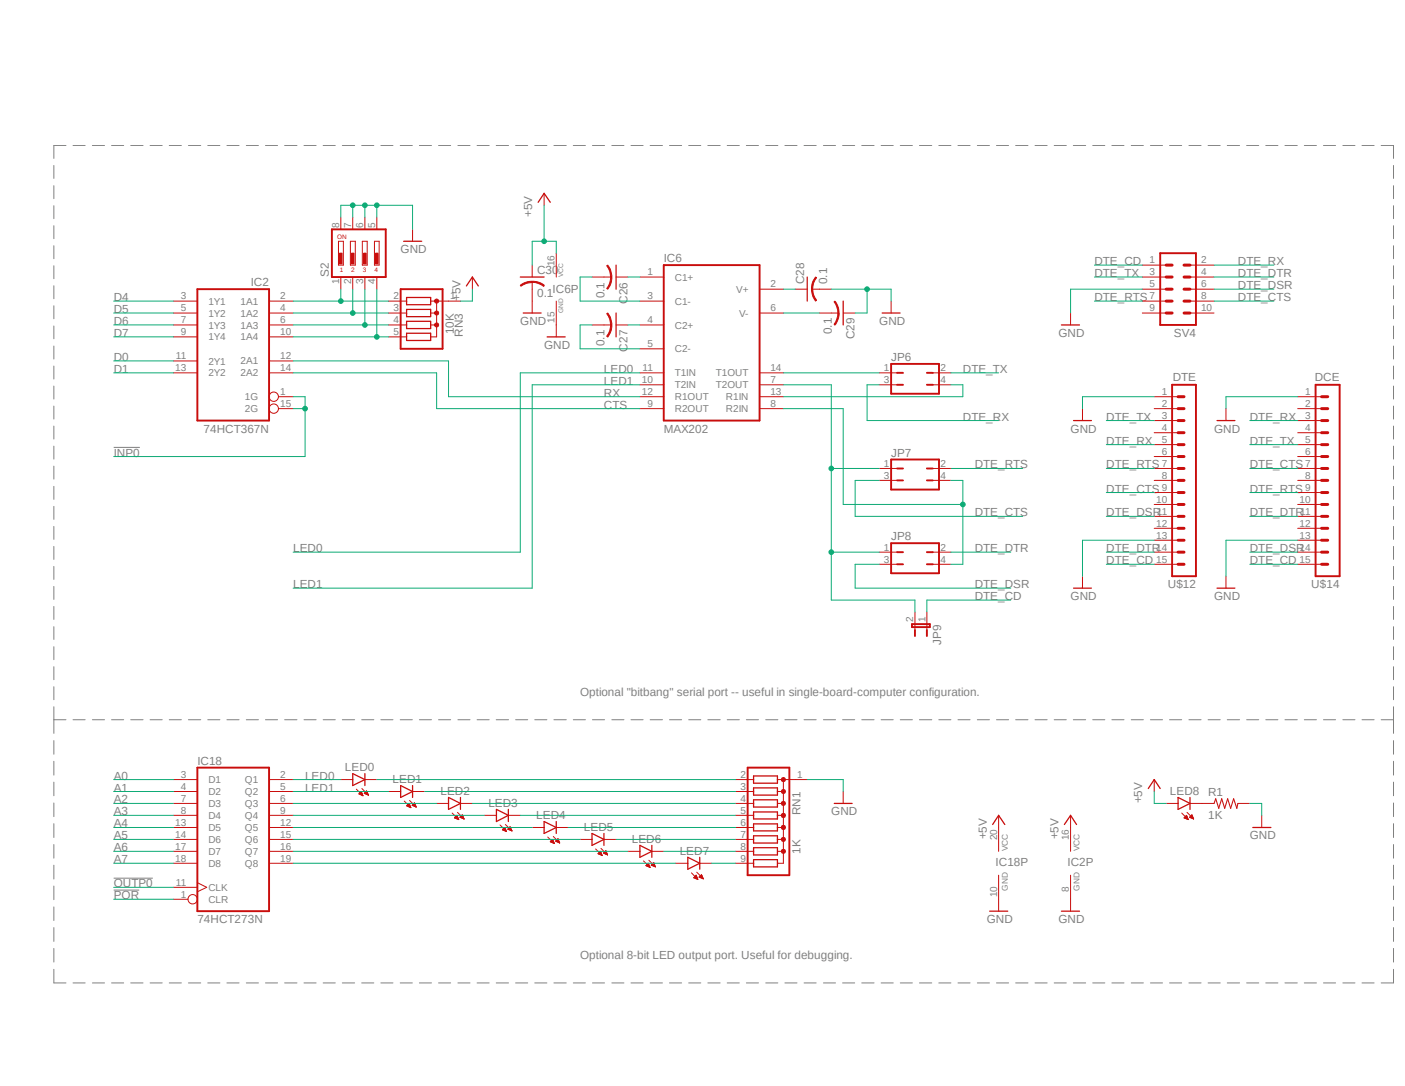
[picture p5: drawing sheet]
<svg xmlns="http://www.w3.org/2000/svg" width="279mm" height="216mm" viewBox="0 0 279 216" stroke-linecap="round" stroke-linejoin="round" font-family="sans-serif">
<path d="M10.6 28.8l266.6 166.7M277.2 28.8l-266.6 166.7" fill="none" stroke="#fff" stroke-width=".2"/>
<g fill="none" stroke="#808080" stroke-width=".2">
<path d="M10.7 32.9v2.6M10.7 36.9v2.6M13.1 28.9h-2.4v2.6M14.5 28.9h2.4M18.4 28.9h2.4M22.2 28.9h2.4M26 28.9h2.4M29.8 28.9h2.5M33.7 28.9h2.4M37.5 28.9h2.4M41.3 28.9h2.4M45.1 28.9h2.4"/>
<path d="M49 28.9h2.4M52.8 28.9h2.4M56.6 28.9h2.5M60.5 28.9h2.4M64.3 28.9h2.4M68.1 28.9h2.4M71.9 28.9h2.4M75.7 28.9h2.4M79.6 28.9h2.4M83.4 28.9h2.4M87.2 28.9h2.4M91.1 28.9h2.4"/>
<path d="M94.9 28.9h2.4M98.7 28.9h2.4M102.5 28.9h2.4M106.3 28.9h2.5M110.2 28.9h2.4M114 28.9h2.4M117.8 28.9h2.4M121.7 28.9h2.4M125.5 28.9h2.4M129.3 28.9h2.4M133.1 28.9h2.5M136.9 28.9h2.5"/>
<path d="M140.8 28.9h2.4M144.6 28.9h2.4M148.4 28.9h2.4M152.3 28.9h2.4M156.1 28.9h2.4M159.9 28.9h2.4M163.7 28.9h2.5M167.6 28.9h2.4M171.4 28.9h2.4M175.2 28.9h2.4M179 28.9h2.4M182.8 28.9h2.5"/>
<path d="M186.7 28.9h2.4M190.5 28.9h2.4M194.4 28.9h2.4M198.2 28.9h2.4M202 28.9h2.4M205.8 28.9h2.4M209.6 28.9h2.4M213.4 28.9h2.5M217.3 28.9h2.4M221.1 28.9h2.4M225 28.9h2.4M228.8 28.9h2.4"/>
<path d="M232.6 28.9h2.4M236.4 28.9h2.4M240.2 28.9h2.5M244.1 28.9h2.4M247.9 28.9h2.4M251.7 28.9h2.4M255.5 28.9h2.5M259.4 28.9h2.4M263.2 28.9h2.4M267 28.9h2.5M270.8 28.9h2.5M274.7 28.9h2.4v2.6"/>
<path d="M277.1 32.9v2.6M277.1 36.9v2.6M10.7 40.9v2.6M10.7 44.9v2.6M10.7 48.9v2.5M10.7 52.8v2.6M10.7 56.8v2.6M277.1 40.9v2.6M277.1 44.9v2.6M277.1 48.9v2.5M277.1 52.8v2.6M277.1 56.8v2.6"/>
<path d="M10.7 60.8v2.6M10.7 64.8v2.6M10.7 68.8v2.6M10.7 72.8v2.6M10.7 76.8v2.5M277.1 60.8v2.6M277.1 64.8v2.6M277.1 68.8v2.6M277.1 72.8v2.6M277.1 76.8v2.5M10.7 80.7v2.6M10.7 84.7v2.6"/>
<path d="M10.7 88.7v2.6M10.7 92.7v2.5M10.7 96.7v2.6M22.6 88.9h5.2M277.1 80.7v2.6M277.1 84.7v2.6M277.1 88.7v2.6M277.1 92.7v2.5M277.1 96.7v2.6M10.7 100.7v2.6M10.7 104.6v2.6M10.7 108.6v2.6"/>
<path d="M10.7 112.6v2.6M10.7 116.6v2.6M277.1 100.7v2.6M277.1 104.6v2.6M277.1 108.6v2.6M277.1 112.6v2.6M277.1 116.6v2.6M10.7 120.6v2.5M10.7 124.6v2.5M10.7 128.6v2.5M10.7 132.5v2.6M10.7 136.5v2.6"/>
<path d="M277.1 120.6v2.5M277.1 124.6v2.5M277.1 128.6v2.5M277.1 132.5v2.6M277.1 136.5v2.6M10.7 140.5v5.3M10.7 147.2v2.7M10.7 151.3v2.8M10.7 155.5v2.7M10.7 159.6v2.7M10.7 143.1h2.4M14.5 143.1h2.4"/>
<path d="M18.4 143.1h2.4M22.2 143.1h2.4M26 143.1h2.4M29.8 143.1h2.5M33.7 143.1h2.4M37.5 143.1h2.4M41.3 143.1h2.4M45.1 143.1h2.4M49 143.1h2.4M52.8 143.1h2.4M56.6 143.1h2.5M60.5 143.1h2.4"/>
<path d="M64.3 143.1h2.4M68.1 143.1h2.4M71.9 143.1h2.4M75.7 143.1h2.4M79.6 143.1h2.4M83.4 143.1h2.4M87.2 143.1h2.4M91.1 143.1h2.4M94.9 143.1h2.4M98.7 143.1h2.4M102.5 143.1h2.4M106.3 143.1h2.5"/>
<path d="M110.2 143.1h2.4M114 143.1h2.4M117.8 143.1h2.4M121.7 143.1h2.4M125.5 143.1h2.4M129.3 143.1h2.4M133.1 143.1h2.5M136.9 143.1h2.5M140.8 143.1h2.4M144.6 143.1h2.4M148.4 143.1h2.4M152.3 143.1h2.4"/>
<path d="M156.1 143.1h2.4M159.9 143.1h2.4M163.7 143.1h2.5M167.6 143.1h2.4M171.4 143.1h2.4M175.2 143.1h2.4M179 143.1h2.4M182.8 143.1h2.5M186.7 143.1h2.4M190.5 143.1h2.4M194.4 143.1h2.4M198.2 143.1h2.4"/>
<path d="M202 143.1h2.4M205.8 143.1h2.4M209.6 143.1h2.4M213.4 143.1h2.5M217.3 143.1h2.4M221.1 143.1h2.4M225 143.1h2.4M228.8 143.1h2.4M232.6 143.1h2.4M236.4 143.1h2.4M240.2 143.1h2.5M244.1 143.1h2.4"/>
<path d="M247.9 143.1h2.4M251.7 143.1h2.4M255.5 143.1h2.5M259.4 143.1h2.4M263.2 143.1h2.4M267 143.1h2.5M270.8 143.1h2.5M274.7 143.1h2.4M277.1 140.5v5.3M277.1 147.2v2.7M277.1 151.3v2.8M277.1 155.5v2.7"/>
<path d="M277.1 159.6v2.7M10.7 163.7v2.8M10.7 167.9v2.7M10.7 172v2.8M10.7 176.1v2.8M22.6 177h5.1M22.6 174.6h7.8M277.1 163.7v2.8M277.1 167.9v2.7M277.1 172v2.8M277.1 176.1v2.8M10.7 192.7v2.7h2.4"/>
<path d="M10.7 180.3v2.7M10.7 184.4v2.8M10.7 188.6v2.7M14.5 195.4h2.4M18.4 195.4h2.4M22.2 195.4h2.4M26 195.4h2.4M29.8 195.4h2.5M33.7 195.4h2.4M37.5 195.4h2.4M41.3 195.4h2.4M45.1 195.4h2.4"/>
<path d="M49 195.4h2.4M52.8 195.4h2.4M56.6 195.4h2.5M60.5 195.4h2.4M64.3 195.4h2.4M68.1 195.4h2.4M71.9 195.4h2.4M75.7 195.4h2.4M79.6 195.4h2.4M83.4 195.4h2.4M87.2 195.4h2.4M91.1 195.4h2.4"/>
<path d="M94.9 195.4h2.4M98.7 195.4h2.4M102.5 195.4h2.4M106.3 195.4h2.5M110.2 195.4h2.4M114 195.4h2.4M117.8 195.4h2.4M121.7 195.4h2.4M125.5 195.4h2.4M129.3 195.4h2.4M133.1 195.4h2.5M136.9 195.4h2.5"/>
<path d="M140.8 195.4h2.4M144.6 195.4h2.4M148.4 195.4h2.4M152.3 195.4h2.4M156.1 195.4h2.4M159.9 195.4h2.4M163.7 195.4h2.5M167.6 195.4h2.4M171.4 195.4h2.4M175.2 195.4h2.4M179 195.4h2.4M182.8 195.4h2.5"/>
<path d="M186.7 195.4h2.4M190.5 195.4h2.4M194.4 195.4h2.4M198.2 195.4h2.4M202 195.4h2.4M205.8 195.4h2.4M209.6 195.4h2.4M213.4 195.4h2.5M217.3 195.4h2.4M221.1 195.4h2.4M225 195.4h2.4M228.8 195.4h2.4"/>
<path d="M232.6 195.4h2.4M236.4 195.4h2.4M240.2 195.4h2.5M244.1 195.4h2.4M247.9 195.4h2.4M251.7 195.4h2.4M255.5 195.4h2.5M259.4 195.4h2.4M263.2 195.4h2.4M267 195.4h2.5M270.8 195.4h2.5M277.1 180.3v2.7"/>
<path d="M277.1 184.4v2.8M277.1 188.6v2.7M277.1 192.7v2.7h-2.4"/>
</g>
<path d="M39.2 57.5h14.3v26.1h-14.3zM132 52.7h19v30.9h-19z" fill="none" stroke="#c90d0c" stroke-width=".38"/>
<g fill="none" stroke="#c90d0c" stroke-width=".2">
<path d="M34.5 59.9h4.7M53.5 59.9h4.8M120.1 55.1h1.4M127.3 59.9h4.7M127.3 55.1h4.7M151 57.5h4.8M34.5 62.2h4.7M34.5 64.6h4.7M34.5 67h4.7M34.5 71.8h4.7M34.5 74.1h4.7M53.5 62.2h4.8"/>
<path d="M53.5 64.6h4.8M53.5 67h4.8M53.5 71.8h4.8M53.5 74.1h4.8M55.4 78.9h2.9M127.3 78.9h4.7M127.3 64.6h4.7M127.3 74.1h4.7M127.3 69.3h4.7M127.3 76.5h4.7M151 78.9h4.8M151 62.2h4.8"/>
<path d="M151 74.1h4.8M151 76.5h4.8M55.4 81.2h2.9M127.3 81.2h4.7M151 81.2h4.8"/>
<circle cx="54.4" cy="78.9" r=".93"/>
<circle cx="54.4" cy="81.2" r=".93"/>
</g>
<path d="M122.5 52.7v4.8" fill="none" stroke="#c90d0c" stroke-width=".25"/>
<path d="M121.5 55.1h.2a3.5 3.5 0 0 1-.8 2.4l-.3-.1a3.6 3.6 0 0 0 .9-2.3z" fill-rule="evenodd" fill="#c90d0c"/>
<path d="M121.5 55.1h.2a3.5 3.5 0 0 1-.8 2.4l-.3-.1a3.6 3.6 0 0 0 .9-2.3z" fill="none" stroke="#c90d0c" stroke-width=".2"/>
<path d="M120.6 52.8l.3-.1a3.4 3.4 0 0 1 .8 2.4h-.3a3.3 3.3 0 0 0-.8-2.3z" fill-rule="evenodd" fill="#c90d0c"/>
<path d="M117.7 55.1h2.4M120.6 52.8l.3-.1a3.4 3.4 0 0 1 .8 2.4h-.3a3.3 3.3 0 0 0-.8-2.3zM122.5 55.1h2.4M120.1 64.6h1.4" fill="none" stroke="#c90d0c" stroke-width=".2"/>
<path d="M122.5 62.2v4.8" fill="none" stroke="#c90d0c" stroke-width=".25"/>
<path d="M121.5 64.6h.2a3.5 3.5 0 0 1-.8 2.4l-.3-.2a3.6 3.6 0 0 0 .9-2.2z" fill-rule="evenodd" fill="#c90d0c"/>
<path d="M121.5 64.6h.2a3.5 3.5 0 0 1-.8 2.4l-.3-.2a3.6 3.6 0 0 0 .9-2.2z" fill="none" stroke="#c90d0c" stroke-width=".2"/>
<path d="M120.6 62.4l.3-.2a3.4 3.4 0 0 1 .8 2.4h-.3a3.3 3.3 0 0 0-.8-2.2z" fill-rule="evenodd" fill="#c90d0c"/>
<path d="M161.5 57.5h1.4M117.7 64.6h2.4M120.6 62.4l.3-.2a3.4 3.4 0 0 1 .8 2.4h-.3a3.3 3.3 0 0 0-.8-2.2zM122.5 64.6h2.4" fill="none" stroke="#c90d0c" stroke-width=".2"/>
<path d="M160.5 55.1v4.8" fill="none" stroke="#c90d0c" stroke-width=".25"/>
<path d="M162.2 55.1l.2 .1a3.6 3.6 0 0 0-.8 2.3h-.2a3.5 3.5 0 0 1 .8-2.4z" fill-rule="evenodd" fill="#c90d0c"/>
<path d="M162.2 55.1l.2 .1a3.6 3.6 0 0 0-.8 2.3h-.2a3.5 3.5 0 0 1 .8-2.4z" fill="none" stroke="#c90d0c" stroke-width=".2"/>
<path d="M161.4 57.5h.2a3.3 3.3 0 0 0 .8 2.2l-.2 .2a3.7 3.7 0 0 1-.8-2.4z" fill-rule="evenodd" fill="#c90d0c"/>
<path d="M158.2 57.5h2.3M161.4 57.5h.2a3.3 3.3 0 0 0 .8 2.2l-.2 .2a3.7 3.7 0 0 1-.8-2.4zM162.9 57.5h2.4M165.3 62.2h1.5" fill="none" stroke="#c90d0c" stroke-width=".2"/>
<path d="M167.7 59.9v4.7" fill="none" stroke="#c90d0c" stroke-width=".25"/>
<path d="M166.6 62.2h.3a3.9 3.9 0 0 1-.9 2.4l-.1-.1a4 4 0 0 0 .7-2.3z" fill-rule="evenodd" fill="#c90d0c"/>
<path d="M166.6 62.2h.3a3.9 3.9 0 0 1-.9 2.4l-.1-.1a4 4 0 0 0 .7-2.3z" fill="none" stroke="#c90d0c" stroke-width=".2"/>
<path d="M165.9 60l.1-.1a3.4 3.4 0 0 1 .8 2.3h-.2a4 4 0 0 0-.7-2.2z" fill-rule="evenodd" fill="#c90d0c"/>
<path d="M105.8 56v1.5M110.6 50.3v4.8M110.6 59.9v7.1M165.9 60l.1-.1a3.4 3.4 0 0 1 .8 2.3h-.2a4 4 0 0 0-.7-2.2zM177.2 59.9v2.3M162.9 62.2h2.4M167.7 62.2h2.4" fill="none" stroke="#c90d0c" stroke-width=".2"/>
<path d="M103.5 55.1h4.7M108.8 67h3.6M175.4 62.2h3.6" fill="none" stroke="#c90d0c" stroke-width=".25"/>
<path d="M105.8 55.9a3.5 3.5 0 0 1 2.4 .8l-.1 .2a3.9 3.9 0 0 0-2.3-.8z" fill-rule="evenodd" fill="#c90d0c"/>
<path d="M105.8 55.9a3.5 3.5 0 0 1 2.4 .8l-.1 .2a3.9 3.9 0 0 0-2.3-.8z" fill="none" stroke="#c90d0c" stroke-width=".2"/>
<path d="M103.5 56.7a3.4 3.4 0 0 1 2.3-.8v.3a3.6 3.6 0 0 0-2.2 .7z" fill-rule="evenodd" fill="#c90d0c"/>
<g fill="none" stroke="#c90d0c" stroke-width=".2">
<path d="M108.2 38.4v2.4M103.5 56.7a3.4 3.4 0 0 1 2.3-.8v.3a3.6 3.6 0 0 0-2.2 .7zM105.8 52.7v2.4M105.8 57.5v4.7M227.2 52.7h4.7M227.2 55.1h4.7M227.2 57.5h4.7M227.2 59.9h4.7M236.6 52.7h4.8M236.6 55.1h4.8M236.6 57.5h4.8M236.6 59.9h4.8"/>
<path d="M174.8 74.1h3.6M174.8 76.5h3.6M185.5 74.1h3.6M185.5 76.5h3.6M212.9 62.2v2.4M227.2 62.2h4.7M229.5 78.9h4.8M236.6 62.2h4.8M258.1 78.9h4.7M174.8 93.1h3.6M174.8 95.5h3.6M185.5 93.1h3.6"/>
<path d="M185.5 95.5h3.6M215.3 81.2v2.4M229.5 93.1h4.8M229.5 95.5h4.8M229.5 81.2h4.8M229.5 83.6h4.8M229.5 86h4.8M229.5 88.4h4.8M229.5 90.8h4.8M229.5 97.9h4.8M243.8 81.2v2.4M258.1 93.1h4.7"/>
<path d="M258.1 95.5h4.7M258.1 81.2h4.7M258.1 83.6h4.7M258.1 86h4.7M258.1 88.4h4.7M258.1 90.8h4.7M258.1 97.9h4.7M174.8 109.8h3.6M174.8 112.2h3.6M185.5 109.8h3.6M185.5 112.2h3.6M215.3 114.6v2.3"/>
<path d="M229.5 109.8h4.8M229.5 112.2h4.8M229.5 100.3h4.8M229.5 102.7h4.8M229.5 105h4.8M229.5 107.4h4.8M243.8 114.6v2.3M258.1 109.8h4.7M258.1 112.2h4.7M258.1 100.3h4.7M258.1 102.7h4.7M258.1 105h4.7"/>
<path d="M258.1 107.4h4.7M181.9 121.7v3.6M184.3 121.7v3.6M67.8 155h2.3M70.9 156.9l1.3 1.3M71.4 157.8l.8 .4M71.4 157.8l.4-.4 .4 .8M71.4 157.8h.7M71.5 157.7h.5M71.5 157.9h.6M71.5 157.6h.5M71.6 157.6h.3"/>
<path d="M71.7 157.5h.2M71.7 158h.4M71.8 157.4h.1M71.9 158.1h.3M72 156.8l1.3 1.3M72.5 157.7h.6M72.5 157.6h.6M72.6 155h2.3M72.6 157.6h.5M72.6 157.5h.4M72.7 157.8h.5M72.7 157.4h.3"/>
<path d="M72.8 157.4h.1M72.9 157.9h.3M72.9 157.3h.1M72.9 157.2l-.5 .5 .9 .4M72.9 157.2l.4 .9M73 158h.2M77.3 157.4h2.4M80.4 159.3l1.3 1.3M81.1 160h.3M81.2 159.9h.2M81.3 159.8h.1M81.4 159.1l1.4 1.3"/>
<path d="M82 157.4h2.5M82.1 160h.4M82.2 159.9h.3M82.3 159.8h.2M82.3 159.7h.2M82.4 159.6h.1M86.8 159.7h2.4M91.6 159.7h2.3M148.7 155h1.2M148.7 157.4h1.2M148.7 159.7h1.2M154.6 155h3.6"/>
<path d="M154.6 157.4h1.2M154.6 159.7h1.2M155.8 155v16.6h-1.2M80.9 160.2l.5-.5 .3 .9zM80.9 160.2h.6M81 160.1h.5M81 160.3h.6M81 160h.5M81.2 160.4h.4M81.4 160.4h.3M81.6 160.5h.1M82 160.1l.8 .3"/>
<path d="M82 160.1l.4-.5 .4 .8M82 160.1h.6M82 160h.6M82.2 160.2h.5M82.4 160.3h.3M82.5 160.4h.2M82.7 160.4h.1M89.9 161.6l1.3 1.3M90.4 162.6h.7M90.5 162.5h.5M90.5 162.6h.6M90.6 162.4h.4"/>
<path d="M90.6 162.3h.4M90.7 162.7h.4M90.7 162.3h.2M90.8 162.2h.1M90.8 162.1l.4 .8-.8-.3zM90.9 162.8h.2M91 161.5l1.3 1.3M91.1 162.9h.1M91.5 162.5h.7M91.5 162.4h.6M91.6 162.3h.5M91.7 162.3h.3"/>
<path d="M91.7 162.6h.5M91.7 162.2h.3M91.8 162.1h.2M91.9 162.6h.3M91.9 162h.1M91.9 162l-.5 .5 .9 .3M91.9 162l.4 .8M92.1 162.7h.1M92.2 162.8h.1M96.4 162.1h2.3M99.4 164l1.3 1.3M99.9 165l.8 .3"/>
<path d="M99.9 165l.5-.5 .3 .8M99.9 164.9h.7M100 164.9h.5M100 165h.6M100.1 164.8h.4M100.2 164.7h.3M100.2 165.1h.4M100.2 164.6h.2M100.3 164.5h.1M100.4 165.2h.3M100.5 163.9l1.3 1.3M100.6 165.3h.1"/>
<path d="M101 164.9h.6M101 164.8h.6M101.1 162.1h2.4M101.1 164.7h.5M101.2 164.6h.4M101.2 164.9h.5M101.3 164.5h.2M101.4 165h.3M101.4 164.4l-.4 .4 .8 .4M101.4 164.4l.4 .8M101.4 164.4h.1M101.6 165.1h.2"/>
<path d="M101.8 165.2h.1M105.8 164.5h2.4M108.9 166.4l1.3 1.3M109.4 167.3l.8 .4M109.4 167.3l.5-.4 .3 .8M109.4 167.3h.7M109.5 167.3h.6M109.6 167.4h.5M109.6 167.2h.4M109.7 167.1h.3M109.7 167.5h.5M109.8 167h.1"/>
<path d="M109.8 166.9h.1M109.9 167.6h.3M110 166.3l1.3 1.3M110.1 167.6h.1M110.5 167.3h.7M110.5 167.2h.6M110.6 164.5h2.4M110.6 167.1h.5M110.7 167.3h.5M110.7 167h.4M110.8 166.9h.2M110.9 167.4h.4"/>
<path d="M110.9 166.8h.1M111 166.8l-.5 .4 .8 .4M111 166.8l.3 .8M111 166.8h.1M111.1 167.5h.2M111.3 167.6h.1M115.4 166.9h2.3M118.4 168.8l1.4 1.3M118.9 169.7l.5-.5 .4 .9zM119 169.7h.6M119 169.8h.6M119 169.6h.5"/>
<path d="M119.1 169.5h.4M119.2 169.5h.3M119.3 169.8h.4M119.3 169.4h.2M119.3 169.3h.1M119.4 169.9h.3M119.5 168.7l1.3 1.3M119.6 170h.1M120 169.6h.7M120 169.6l.5-.5 .3 .9zM120.1 169.5h.5M120.1 166.9h2.4"/>
<path d="M120.2 169.7h.5M120.2 169.4h.4M120.3 169.3h.3M120.4 169.8h.3M120.4 169.2h.1M120.6 169.8h.2M120.8 169.9h.1M124.9 169.2h2.4M128 171.2l1.3 1.3M128.4 172.1l.5-.5 .4 .9zM128.5 172.1h.6M128.6 172.2h.6"/>
<path d="M128.6 172h.5M128.6 171.9h.4M128.7 171.8h.3M128.7 172.3h.5M128.8 171.7h.2M128.9 171.7h.1M128.9 172.3h.3M129 171l1.3 1.3M129.1 172.4h.1M129.5 172l.5-.5 .3 .8zM129.5 172h.7M129.6 171.9h.6"/>
<path d="M129.6 169.2h2.4M129.7 171.8h.4M129.7 172.1h.5M129.8 171.7h.3M129.8 171.7h.2M129.9 171.6h.1M129.9 172.2h.4M130 171.5h.1M130.1 172.3h.2M130.3 172.3h.1M134.4 171.6h2.4M137.5 173.5l1.3 1.3"/>
<path d="M138 174.5h.6M138 174.4h.6M138.1 174.3h.5M138.2 174.2h.3M138.3 174.6h.4M138.3 174.1h.2M138.4 174.1h.1M138.4 174l.4 .8-.8-.3zM138.4 174.7h.3M138.6 173.4l1.3 1.3M138.6 174.8h.2M139.1 174.4h.6"/>
<path d="M139.1 174.3h.6M139.1 171.6h2.4M139.2 174.2h.5M139.2 174.5h.5M139.2 174.1h.4M139.3 174.1h.3M139.4 174.5h.4M139.4 174h.1M139.5 173.9l-.5 .5 .9 .3M139.5 173.9l.4 .8M139.5 173.9h.1M139.6 174.6h.2"/>
<path d="M139.8 174.7h.1M148.7 162.1h1.2M148.7 164.5h1.2M148.7 166.9h1.2M148.7 169.2h1.2M148.7 171.6h1.2M154.6 162.1h1.2M154.6 164.5h1.2M154.6 166.9h1.2M154.6 169.2h1.2"/>
</g>
<g fill="none" stroke="#c90d0c" stroke-width=".25">
<path d="M107 40.2l1.2-1.8 1.2 1.8M104.1 62.2h3.5M211.1 64.6h3.6M213.5 83.6h3.5M242 83.6h3.6M213.5 116.9h3.5M242 116.9h3.6M70.1 153.8l2.5 1.2-2.5 1.2zM72.6 153.8v2.4M79.7 156.2l2.3 1.2-2.3 1.1zM82 156.2v2.3M89.2 158.5l2.4 1.2-2.4 1.2z"/>
<path d="M91.6 158.5v2.4M149.9 154.3h4.7v1.4h-4.7zM149.9 156.6h4.7v1.5h-4.7zM149.9 159h4.7v1.4h-4.7zM98.7 160.9l2.4 1.2-2.4 1.2zM101.1 160.9v2.4M108.2 163.3l2.4 1.2-2.4 1.2zM110.6 163.3v2.4M117.7 165.7l2.4 1.2-2.4 1.2zM120.1 165.7v2.4M127.3 168.1l2.3 1.1-2.3 1.2zM129.6 168.1v2.3"/>
<path d="M136.8 170.4l2.3 1.2-2.3 1.2zM139.1 170.4v2.4M149.9 161.4h4.7v1.4h-4.7zM149.9 163.8h4.7v1.4h-4.7zM149.9 166.2h4.7v1.4h-4.7zM149.9 168.5h4.7v1.5h-4.7zM149.9 170.9h4.7v1.4h-4.7z"/>
</g>
<g fill="none" stroke="#c90d0c" stroke-width=".38">
<path d="M230.7 50.3h7.1v14.3h-7.1zM177.2 72.3h9.5v6h-9.5zM178.4 74.1h1.2M178.4 76.5h1.2M184.3 74.1h1.2M184.3 76.5h1.2M233.1 76.5h4.7v38.1h-4.7zM261.6 76.5h4.8v38.1h-4.8zM177.2 91.4h9.5v5.9h-9.5zM178.4 93.1h1.2M178.4 95.5h1.2M184.3 93.1h1.2"/>
<path d="M184.3 95.5h1.2M177.2 108h9.5v6h-9.5zM178.4 109.8h1.2M178.4 112.2h1.2M184.3 109.8h1.2M184.3 112.2h1.2M181.4 124.1h3.5v.6h-3.5zM181.9 125.3v1.1M184.3 125.3v1.1M148.7 152.6h8.3v21.4h-8.3z"/>
</g>
<g fill="none" stroke="#c90d0c" stroke-width=".59">
<path d="M231.9 57.5h1.2M231.9 55.1h1.2M231.9 52.7h1.2M231.9 59.9h1.2M235.5 57.5h1.1M235.5 55.1h1.1M235.5 52.7h1.1M235.5 59.9h1.1M231.9 62.2h1.2M234.3 78.9h1.2M235.5 62.2h1.1M262.8 78.9h1.2"/>
<path d="M234.3 83.6h1.2M234.3 81.2h1.2M234.3 88.4h1.2M234.3 86h1.2M234.3 95.5h1.2M234.3 93.1h1.2M234.3 90.8h1.2M234.3 97.9h1.2M262.8 83.6h1.2M262.8 81.2h1.2M262.8 88.4h1.2M262.8 86h1.2"/>
<path d="M262.8 95.5h1.2M262.8 93.1h1.2M262.8 90.8h1.2M262.8 97.9h1.2M234.3 100.3h1.2M234.3 105h1.2M234.3 102.7h1.2M234.3 112.2h1.2M234.3 109.8h1.2M234.3 107.4h1.2M262.8 100.3h1.2M262.8 105h1.2"/>
<path d="M262.8 102.7h1.2M262.8 112.2h1.2M262.8 109.8h1.2M262.8 107.4h1.2"/>
</g>
<path d="M155.5 169l.3-.2 .3 .2 .1 .2-.1 .3-.3 .2-.3-.2-.1-.3h.4h-.4z" fill-rule="evenodd" fill="#c90d0c"/>
<path d="M155.5 169l.3-.2 .3 .2 .1 .2-.1 .3-.3 .2-.3-.2-.1-.3h.4h-.4z" fill="none" stroke="#c90d0c" stroke-width=".2"/>
<path d="M155.5 166.6l.3-.1 .3 .1 .1 .3-.1 .3-.3 .1-.3-.1-.1-.3 .4-.1-.4 .1z" fill-rule="evenodd" fill="#c90d0c"/>
<path d="M155.5 166.6l.3-.1 .3 .1 .1 .3-.1 .3-.3 .1-.3-.1-.1-.3 .4-.1-.4 .1z" fill="none" stroke="#c90d0c" stroke-width=".2"/>
<path d="M155.5 164.2h.6l.1 .3-.1 .3-.3 .1-.3-.1-.1-.3h.4h-.4z" fill-rule="evenodd" fill="#c90d0c"/>
<path d="M155.5 164.2h.6l.1 .3-.1 .3-.3 .1-.3-.1-.1-.3h.4h-.4z" fill="none" stroke="#c90d0c" stroke-width=".2"/>
<path d="M155.5 161.8l.3-.1 .3 .1 .1 .3-.1 .3-.3 .2-.3-.2-.1-.3h.4h-.4z" fill-rule="evenodd" fill="#c90d0c"/>
<path d="M155.5 161.8l.3-.1 .3 .1 .1 .3-.1 .3-.3 .2-.3-.2-.1-.3h.4h-.4z" fill="none" stroke="#c90d0c" stroke-width=".2"/>
<path d="M155.5 159.4l.3-.1 .3 .1 .1 .3-.1 .3-.3 .1-.3-.1-.1-.3h.4h-.4z" fill-rule="evenodd" fill="#c90d0c"/>
<path d="M155.5 159.4l.3-.1 .3 .1 .1 .3-.1 .3-.3 .1-.3-.1-.1-.3h.4h-.4z" fill="none" stroke="#c90d0c" stroke-width=".2"/>
<path d="M155.5 157.1l.3-.2 .3 .2 .1 .3-.1 .2-.3 .2-.3-.2-.1-.2 .4-.1-.4 .1z" fill-rule="evenodd" fill="#c90d0c"/>
<path d="M155.5 157.1l.3-.2 .3 .2 .1 .3-.1 .2-.3 .2-.3-.2-.1-.2 .4-.1-.4 .1z" fill="none" stroke="#c90d0c" stroke-width=".2"/>
<path d="M155.5 154.7l.3-.1 .3 .1 .1 .3-.1 .3-.3 .1-.3-.1-.1-.3 .4-.1-.4 .1z" fill-rule="evenodd" fill="#c90d0c"/>
<g fill="none" stroke="#c90d0c" stroke-width=".2">
<path d="M67.3 48h1v4.7h-1zM69.7 48h1v4.7h-1zM72.1 48h.9v4.7h-.9zM74.5 48h.9v4.7h-.9zM34.5 155h4.7M34.5 157.4h4.7M34.5 159.7h4.7M53.5 155h4.8M53.5 157.4h4.8M53.5 159.7h4.8M146.3 155h2.4M146.3 157.4h2.4"/>
<path d="M146.3 159.7h2.4M155.5 154.7l.3-.1 .3 .1 .1 .3-.1 .3-.3 .1-.3-.1-.1-.3 .4-.1-.4 .1zM158.2 155h2.3M167.7 157.4v2.3M34.5 162.1h4.7M34.5 164.5h4.7M34.5 166.9h4.7M34.5 169.2h4.7M34.5 171.6h4.7M34.5 178.8h2.9M34.5 176.4h4.7M39.2 175.5l1.9 .9-1.9 .9"/>
<path d="M53.5 162.1h4.8M53.5 164.5h4.8M53.5 166.9h4.8M53.5 169.2h4.8M53.5 171.6h4.8M146.3 162.1h2.4M146.3 164.5h2.4M146.3 166.9h2.4M146.3 169.2h2.4M146.3 171.6h2.4M198.6 162.1v7.1M198.6 174v7.1"/>
<path d="M212.9 162.1v7.1M212.9 174v7.1"/>
<circle cx="38.3" cy="178.8" r=".93"/>
</g>
<path d="M165.9 159.7h3.6M197.4 163.9l1.2-1.8 1.2 1.8M211.7 163.9l1.2-1.8 1.2 1.8M196.8 181.1h3.6M211.1 181.1h3.6" fill="none" stroke="#c90d0c" stroke-width=".25"/>
<path d="M66 45.6h10.7v9.5h-10.7zM39.2 152.6h14.3v28.5h-14.3z" fill="none" stroke="#c90d0c" stroke-width=".38"/>
<path d="M67.5 50.3h.5v2.2h-.5z" fill-rule="evenodd" fill="#c90d0c"/>
<path d="M67.5 50.3h.5v2.2h-.5z" fill="none" stroke="#c90d0c" stroke-width=".2"/>
<path d="M69.9 50.3h.5v2.2h-.5z" fill-rule="evenodd" fill="#c90d0c"/>
<path d="M69.9 50.3h.5v2.2h-.5z" fill="none" stroke="#c90d0c" stroke-width=".2"/>
<path d="M72.3 50.3h.5v2.2h-.5z" fill-rule="evenodd" fill="#c90d0c"/>
<path d="M72.3 50.3h.5v2.2h-.5z" fill="none" stroke="#c90d0c" stroke-width=".2"/>
<path d="M74.7 50.3h.5v2.2h-.5z" fill-rule="evenodd" fill="#c90d0c"/>
<g fill="none" stroke="#c90d0c" stroke-width=".2">
<path d="M67.8 43.2v2.4M67.8 55.1v2.4M70.1 43.2v2.4M70.1 55.1v2.4M72.6 43.2v2.4M72.6 55.1v2.4M74.7 50.3h.5v2.2h-.5zM74.9 43.2v2.4M74.9 55.1v2.4M79.7 59.9h1.2M85.6 59.9h3.6M86.8 59.9v7.1h-1.2"/>
<path d="M79.7 62.2h1.2M79.7 64.6h1.2M79.7 67h1.2M85.6 62.2h1.2M85.6 64.6h1.2"/>
</g>
<path d="M80.9 59.1h4.7v1.5h-4.7zM80.9 61.5h4.7v1.4h-4.7zM80.9 63.9h4.7v1.4h-4.7zM80.9 66.3h4.7v1.4h-4.7z" fill="none" stroke="#c90d0c" stroke-width=".25"/>
<path d="M79.7 57.5h8.3v11.8h-8.3z" fill="none" stroke="#c90d0c" stroke-width=".38"/>
<path d="M86.5 64.3l.3-.1 .3 .1 .1 .3-.1 .3-.3 .1-.3-.1-.1-.3h.5h-.5z" fill-rule="evenodd" fill="#c90d0c"/>
<path d="M86.5 64.3l.3-.1 .3 .1 .1 .3-.1 .3-.3 .1-.3-.1-.1-.3h.5h-.5z" fill="none" stroke="#c90d0c" stroke-width=".2"/>
<path d="M86.5 61.9l.3-.1 .3 .1 .1 .3-.1 .3-.3 .2-.3-.2-.1-.3h.5h-.5z" fill-rule="evenodd" fill="#c90d0c"/>
<path d="M86.5 61.9l.3-.1 .3 .1 .1 .3-.1 .3-.3 .2-.3-.2-.1-.3h.5h-.5z" fill="none" stroke="#c90d0c" stroke-width=".2"/>
<path d="M86.5 59.6l.3-.2 .3 .2 .1 .3-.1 .3-.3 .1-.3-.1-.1-.3 .5-.1-.5 .1z" fill-rule="evenodd" fill="#c90d0c"/>
<g fill="none" stroke="#c90d0c" stroke-width=".2">
<path d="M77.3 59.9h2.4M82 45.6v2.4M86.5 59.6l.3-.2 .3 .2 .1 .3-.1 .3-.3 .1-.3-.1-.1-.3 .5-.1-.5 .1zM89.2 59.9h2.4M93.9 55.1v2.4M77.3 62.2h2.4M77.3 64.6h2.4M77.3 67h2.4M229.5 155v2.4M231.9 159.7h2.4M236.6 159.7h4.8M246.2 159.7h2.3"/>
<path d="M235 161.6l1.3 1.3M235.5 162.6l.5-.5 .3 .8zM235.5 162.6h.6M235.6 162.5h.5M235.6 162.6h.6M235.6 162.4h.5M235.7 162.3h.4M235.8 162.7h.4M235.8 162.3h.2M235.9 162.2h.1M236 162.8h.3M236.1 161.5l1.3 1.3"/>
<path d="M236.2 162.9h.1M236.6 162.5h.6M236.6 162.4h.6M236.7 162.3h.5M236.8 162.6h.5M236.8 162.3h.3M236.9 162.2h.2M236.9 162.1h.2M236.9 162.6h.4M237 162h.1M237 162l-.4 .5 .8 .3M237 162l.4 .8"/>
<path d="M237.2 162.7h.1M237.3 162.8h.1M250.9 162.1v2.4"/>
</g>
<path d="M80.3 48h3.6M92.8 56.9l1.1-1.8 1.2 1.8M228.3 156.8l1.2-1.8 1.2 1.8M234.3 158.5l2.3 1.2-2.3 1.2zM236.6 158.5v2.4M249.1 164.5h3.6" fill="none" stroke="#c90d0c" stroke-width=".25"/>
<path d="M241.4 159.7l.4-.9 .6 1.9 .6-1.9 .5 1.9 .6-1.9 .6 1.9 .6-1.9 .7 1.9 .2-1" fill="none" stroke="#c90d0c" stroke-width=".21"/>
<path d="M165.3 57.5h11.9v2.4M172.4 57.5v4.7h-2.3M22.6 71.8h11.9M22.6 74.1h11.9M22.6 155h11.9M22.6 157.4h11.9" fill="none" stroke="#0dab76" stroke-width=".2"/>
<circle cx="172.4" cy="57.5" r=".46" fill="#0dab76"/>
<g fill="none" stroke="#0dab76" stroke-width=".2">
<path d="M67.8 43.2v-2.4h14.2v4.8M74.9 40.8v2.4M227.2 57.5h-14.3v4.7M229.5 78.9h-14.2v2.3M258.1 78.9h-14.3v2.3M229.5 107.4h-14.2v7.2M258.1 107.4h-14.3v7.2M160.5 155h7.2v2.4"/>
<circle cx="172.4" cy="57.5" r=".46"/>
</g>
<circle cx="74.9" cy="40.8" r=".46" fill="#0dab76"/>
<g fill="none" stroke="#0dab76" stroke-width=".2">
<path d="M72.6 40.8v2.4"/>
<circle cx="74.9" cy="40.8" r=".46"/>
</g>
<circle cx="72.6" cy="40.8" r=".46" fill="#0dab76"/>
<g fill="none" stroke="#0dab76" stroke-width=".2">
<path d="M70.1 40.8v2.4"/>
<circle cx="72.6" cy="40.8" r=".46"/>
</g>
<circle cx="70.1" cy="40.8" r=".46" fill="#0dab76"/>
<g fill="none" stroke="#0dab76" stroke-width=".2">
<path d="M108.2 40.8v7.2M110.6 50.3v-2.3h-4.8v4.7M248.5 159.7h2.4v2.4"/>
<circle cx="70.1" cy="40.8" r=".46"/>
</g>
<circle cx="108.2" cy="48" r=".46" fill="#0dab76"/>
<g fill="none" stroke="#0dab76" stroke-width=".2">
<path d="M93.9 57.5v2.4h-2.3M117.7 55.1h-2.3v4.8h11.9M124.9 55.1h2.4M155.8 57.5h2.4M217.6 59.9h9.6M217.6 52.7h9.6M217.6 55.1h9.6M241.4 59.9h11.9M241.4 52.7h11.9M241.4 55.1h11.9M58.3 74.1h28.5v7.1h40.5M117.7 64.6h-2.3v4.7h11.9"/>
<path d="M124.9 64.6h2.4M127.3 76.5h-21.5v40.4h-47.5M155.8 76.5h9.5v33.3h9.5M155.8 74.1h19M155.8 62.2h7.1M174.8 76.5h-2.4v7.1h26.2M189.1 76.5h2.4v2.4h-35.7M189.1 74.1h9.5M165.3 93.1h9.5M174.8 95.5h-4.7v7.2h33.3M189.1 93.1h14.3M220 83.6h9.5"/>
<path d="M220 88.4h9.5M220 93.1h9.5M220 97.9h9.5M248.5 83.6h9.6M248.5 88.4h9.6M248.5 93.1h9.6M248.5 97.9h9.6M189.1 109.8h11.9M201 119.3h-16.7v2.4M220 109.8h9.5M220 112.2h9.5M248.5 102.7h9.6"/>
<path d="M248.5 112.2h9.6M58.3 157.4h19M229.5 157.4v2.3h2.4"/>
<circle cx="108.2" cy="48" r=".46"/>
</g>
<circle cx="165.3" cy="93.1" r=".46" fill="#0dab76"/>
<g fill="none" stroke="#0dab76" stroke-width=".2">
<path d="M165.3 109.8v9.5h16.6v2.4"/>
<circle cx="165.3" cy="93.1" r=".46"/>
</g>
<circle cx="165.3" cy="109.8" r=".46" fill="#0dab76"/>
<g fill="none" stroke="#0dab76" stroke-width=".2">
<path d="M155.8 81.2h11.9v19.1h23.8M189.1 95.5h2.4v16.7h-2.4"/>
<circle cx="165.3" cy="109.8" r=".46"/>
</g>
<circle cx="191.5" cy="100.3" r=".46" fill="#0dab76"/>
<g fill="none" stroke="#0dab76" stroke-width=".2">
<path d="M58.3 59.9h19M67.8 57.5v2.4M241.4 57.5h11.9M58.3 71.8h30.9v7.1h38.1M127.3 74.1h-23.8v35.7h-45.2M174.8 112.2h-4.7v4.7h30.9M220 102.7h9.5M248.5 109.8h9.6M22.6 159.7h11.9M58.3 155h9.5M58.3 159.7h28.5M74.9 155h71.4"/>
<path d="M84.5 157.4h61.8M93.9 159.7h52.4M22.6 171.6h11.9M22.6 169.2h11.9M22.6 166.9h11.9M22.6 164.5h11.9M22.6 162.1h11.9M22.6 178.8h11.9M58.3 171.6h76.1M58.3 169.2h66.6M58.3 166.9h57.1M58.3 164.5h47.5"/>
<path d="M58.3 162.1h38.1M103.5 162.1h42.8M113 164.5h33.3M122.5 166.9h23.8M132 169.2h14.3M141.5 171.6h4.8"/>
<circle cx="191.5" cy="100.3" r=".46"/>
</g>
<circle cx="67.8" cy="59.9" r=".46" fill="#0dab76"/>
<g fill="none" stroke="#0dab76" stroke-width=".2">
<path d="M70.1 57.5v4.7M58.3 62.2h19"/>
<circle cx="67.8" cy="59.9" r=".46"/>
</g>
<circle cx="70.1" cy="62.2" r=".46" fill="#0dab76"/>
<g fill="none" stroke="#0dab76" stroke-width=".2">
<path d="M72.6 57.5v7.1M58.3 64.6h19"/>
<circle cx="70.1" cy="62.2" r=".46"/>
</g>
<circle cx="72.6" cy="64.6" r=".46" fill="#0dab76"/>
<g fill="none" stroke="#0dab76" stroke-width=".2">
<path d="M74.9 57.5v9.5M58.3 67h19"/>
<circle cx="72.6" cy="64.6" r=".46"/>
</g>
<circle cx="74.9" cy="67" r=".46" fill="#0dab76"/>
<g fill="none" stroke="#0dab76" stroke-width=".2">
<path d="M58.3 78.9h2.4v11.9h-38.1M58.3 81.2h2.4"/>
<circle cx="74.9" cy="67" r=".46"/>
</g>
<circle cx="60.7" cy="81.2" r=".46" fill="#0dab76"/>
<g fill="none" stroke="#0dab76" stroke-width=".2">
<path d="M22.6 59.9h11.9M22.6 62.2h11.9M22.6 64.6h11.9M22.6 67h11.9M22.6 176.4h11.9"/>
<circle cx="60.7" cy="81.2" r=".46"/>
</g>
<g font-size="2.3" fill="#808080">
<text x="105.8" y="43.2" transform="rotate(-90 105.8 43.2)">+5V</text>
<text x="79.7" y="50.3">GND</text>
<text x="132" y="52.1">IC6</text>
<text x="217.6" y="52.7">DTE_CD</text>
<text x="246.2" y="52.7">DTE_RX</text>
<text x="22.6" y="59.9">D4</text>
<text x="49.9" y="56.9">IC2</text>
<text x="65.4" y="55.1" transform="rotate(-90 65.4 55.1)">S2</text>
<text x="91.6" y="59.9" transform="rotate(-90 91.6 59.9)">+5V</text>
<text x="106.8" y="54.5">C30</text>
<text x="106.8" y="59">0.1</text>
<text x="109.9" y="58.2">IC6P</text>
<text x="120.2" y="59.3" transform="rotate(-90 120.2 59.3)">0.1</text>
<text x="159.9" y="56.5" transform="rotate(-90 159.9 56.5)">C28</text>
<text x="164.5" y="56.5" transform="rotate(-90 164.5 56.5)">0.1</text>
<text x="217.6" y="55.1">DTE_TX</text>
<text x="217.6" y="59.9">DTE_RTS</text>
<text x="246.2" y="59.9">DTE_CTS</text>
<text x="246.2" y="55.1">DTE_DTR</text>
<text x="246.2" y="57.5">DTE_DSR</text>
<text x="22.6" y="62.2">D5</text>
<text x="22.6" y="64.6">D6</text>
<text x="103.5" y="64.6">GND</text>
<text x="124.8" y="60.4" transform="rotate(-90 124.8 60.4)">C26</text>
<text x="174.8" y="64.6">GND</text>
<text x="22.6" y="67">D7</text>
<text x="22.6" y="71.8">D0</text>
<text x="90.3" y="66.4" transform="rotate(-90 90.3 66.4)">10K</text>
<text x="92" y="66.9" transform="rotate(-90 92 66.9)">RN3</text>
<text x="108.2" y="69.3">GND</text>
<text x="120.2" y="68.8" transform="rotate(-90 120.2 68.8)">0.1</text>
<text x="124.8" y="69.9" transform="rotate(-90 124.8 69.9)">C27</text>
<text x="165.4" y="66.4" transform="rotate(-90 165.4 66.4)">0.1</text>
<text x="169.9" y="67.5" transform="rotate(-90 169.9 67.5)">C29</text>
<text x="177.2" y="71.8">JP6</text>
<text x="210.5" y="67">GND</text>
<text x="233.4" y="67">SV4</text>
<text x="22.6" y="74.1">D1</text>
<text x="120.1" y="76.5">LED1</text>
<text x="120.1" y="74.1">LED0</text>
<text x="191.5" y="74.1">DTE_TX</text>
<text x="233.2" y="75.8">DTE</text>
<text x="261.5" y="75.8">DCE</text>
<text x="120.1" y="81.2">CTS</text>
<text x="120.1" y="78.9">RX</text>
<text x="191.5" y="83.7">DTE_RX</text>
<text x="220" y="83.7">DTE_TX</text>
<text x="248.5" y="83.7">DTE_RX</text>
<text x="40.5" y="86">74HCT367N</text>
<text x="132" y="86">MAX202</text>
<text x="212.9" y="86">GND</text>
<text x="220" y="88.4">DTE_RX</text>
<text x="241.4" y="86">GND</text>
<text x="248.5" y="88.4">DTE_TX</text>
<text x="22.6" y="90.8">INP0</text>
<text x="177.2" y="90.8">JP7</text>
<text x="193.8" y="93.1">DTE_RTS</text>
<text x="220" y="93.1">DTE_RTS</text>
<text x="248.5" y="93.1">DTE_CTS</text>
<text x="220" y="97.9">DTE_CTS</text>
<text x="248.5" y="97.9">DTE_RTS</text>
<text x="177.2" y="107.4">JP8</text>
<text x="193.8" y="102.7">DTE_CTS</text>
<text x="220" y="102.7">DTE_DSR</text>
<text x="248.5" y="102.7">DTE_DTR</text>
<text x="58.3" y="109.8">LED0</text>
<text x="193.8" y="109.8">DTE_DTR</text>
<text x="220" y="109.8">DTE_DTR</text>
<text x="220" y="112.2">DTE_CD</text>
<text x="248.5" y="112.2">DTE_CD</text>
<text x="248.5" y="109.8">DTE_DSR</text>
<text x="58.3" y="116.9">LED1</text>
<text x="193.8" y="119.3">DTE_CD</text>
<text x="193.8" y="116.9">DTE_DSR</text>
<text x="212.9" y="119.3">GND</text>
<text x="232.2" y="116.9">U$12</text>
<text x="241.4" y="119.3">GND</text>
<text x="260.8" y="116.9">U$14</text>
<text x="187.2" y="128.1" transform="rotate(-90 187.2 128.1)">JP9</text>
<text x="115.4" y="138.3">Optional &quot;bitbang&quot; serial port -- useful in single-board-computer configuration.</text>
<text x="22.6" y="155">A0</text>
<text x="39.2" y="152">IC18</text>
<text x="60.7" y="155">LED0</text>
<text x="68.6" y="153.3">LED0</text>
<text x="78.1" y="155.7">LED1</text>
<text x="22.6" y="157.4">A1</text>
<text x="22.6" y="159.7">A2</text>
<text x="60.7" y="157.4">LED1</text>
<text x="87.6" y="158.1">LED2</text>
<text x="97.1" y="160.4">LED3</text>
<text x="227.2" y="159.7" transform="rotate(-90 227.2 159.7)">+5V</text>
<text x="232.7" y="158.1">LED8</text>
<text x="240.2" y="158.3">R1</text>
<text x="22.6" y="166.9">A5</text>
<text x="22.6" y="164.5">A4</text>
<text x="22.6" y="162.1">A3</text>
<text x="106.6" y="162.8">LED4</text>
<text x="116.1" y="165.2">LED5</text>
<text x="125.6" y="167.6">LED6</text>
<text x="159.2" y="162.1" transform="rotate(-90 159.2 162.1)">RN1</text>
<text x="165.3" y="162.1">GND</text>
<text x="196.2" y="166.9" transform="rotate(-90 196.2 166.9)">+5V</text>
<text x="210.5" y="166.9" transform="rotate(-90 210.5 166.9)">+5V</text>
<text x="240.2" y="162.8">1K</text>
<text x="248.5" y="166.9">GND</text>
<text x="22.6" y="171.6">A7</text>
<text x="22.6" y="169.2">A6</text>
<text x="135.2" y="170">LED7</text>
<text x="159.2" y="169.8" transform="rotate(-90 159.2 169.8)">1K</text>
<text x="198" y="172.2">IC18P</text>
<text x="212.3" y="172.2">IC2P</text>
<text x="22.6" y="176.4">OUTP0</text>
<text x="22.6" y="178.8">POR</text>
<text x="39.2" y="183.5">74HCT273N</text>
<text x="196.2" y="183.5">GND</text>
<text x="210.5" y="183.5">GND</text>
<text x="115.4" y="190.7">Optional 8-bit LED output port. Useful for debugging.</text>
</g>
<g font-size="2" fill="#808080">
<text x="67.4" y="45.3" transform="rotate(-90 67.4 45.3)">8</text>
<text x="69.8" y="45.3" transform="rotate(-90 69.8 45.3)">7</text>
<text x="72.2" y="45.3" transform="rotate(-90 72.2 45.3)">6</text>
<text x="74.6" y="45.3" transform="rotate(-90 74.6 45.3)">5</text>
<text x="110.3" y="52.9" transform="rotate(-90 110.3 52.9)">16</text>
<text x="228.6" y="52.4">1</text>
<text x="238.8" y="52.4">2</text>
<text x="35.9" y="59.5">3</text>
<text x="55.7" y="59.5">2</text>
<text x="67.4" y="56.5" transform="rotate(-90 67.4 56.5)">1</text>
<text x="69.8" y="56.5" transform="rotate(-90 69.8 56.5)">2</text>
<text x="72.2" y="56.5" transform="rotate(-90 72.2 56.5)">3</text>
<text x="74.6" y="56.5" transform="rotate(-90 74.6 56.5)">4</text>
<text x="78.2" y="59.5">2</text>
<text x="89.5" y="59.5">1</text>
<text x="128.7" y="54.7">1</text>
<text x="128.7" y="59.5">3</text>
<text x="134.2" y="55.8">C1+</text>
<text x="146.4" y="58.2">V+</text>
<text x="153.2" y="57.1">2</text>
<text x="228.6" y="54.7">3</text>
<text x="228.6" y="57.1">5</text>
<text x="228.6" y="59.5">7</text>
<text x="238.8" y="54.7">4</text>
<text x="238.8" y="57.1">6</text>
<text x="238.8" y="59.5">8</text>
<text x="35.9" y="61.9">5</text>
<text x="35.9" y="64.3">7</text>
<text x="41.4" y="60.6">1Y1</text>
<text x="41.4" y="62.9">1Y2</text>
<text x="41.4" y="65.3">1Y3</text>
<text x="47.8" y="60.6">1A1</text>
<text x="47.8" y="62.9">1A2</text>
<text x="47.8" y="65.3">1A3</text>
<text x="55.7" y="61.9">4</text>
<text x="55.7" y="64.3">6</text>
<text x="78.2" y="61.9">3</text>
<text x="78.2" y="64.3">4</text>
<text x="110.3" y="64.2" transform="rotate(-90 110.3 64.2)">15</text>
<text x="128.7" y="64.3">4</text>
<text x="134.2" y="60.6">C1-</text>
<text x="134.2" y="65.3">C2+</text>
<text x="147" y="62.9">V-</text>
<text x="153.2" y="61.9">6</text>
<text x="228.6" y="61.9">9</text>
<text x="238.8" y="61.9">10</text>
<text x="35" y="71.4">11</text>
<text x="35.9" y="66.6">9</text>
<text x="41.4" y="67.7">1Y4</text>
<text x="47.8" y="67.7">1A4</text>
<text x="55.7" y="66.6">10</text>
<text x="55.7" y="71.4">12</text>
<text x="78.2" y="66.6">5</text>
<text x="128.7" y="69">5</text>
<text x="134.2" y="70.1">C2-</text>
<text x="34.8" y="73.8">13</text>
<text x="41.4" y="72.5">2Y1</text>
<text x="41.4" y="74.8">2Y2</text>
<text x="47.8" y="72.4">2A1</text>
<text x="47.8" y="74.8">2A2</text>
<text x="55.7" y="73.8">14</text>
<text x="127.6" y="76.2">10</text>
<text x="127.8" y="73.8">11</text>
<text x="134.2" y="74.8">T1IN</text>
<text x="134.2" y="77.2">T2IN</text>
<text x="142.4" y="74.8">T1OUT</text>
<text x="142.4" y="77.2">T2OUT</text>
<text x="153.2" y="73.8">14</text>
<text x="153.2" y="76.2">7</text>
<text x="175.8" y="73.8">1</text>
<text x="175.8" y="76.2">3</text>
<text x="187" y="73.8">2</text>
<text x="187" y="76.2">4</text>
<text x="48.7" y="79.6">1G</text>
<text x="48.7" y="82">2G</text>
<text x="55.7" y="78.5">1</text>
<text x="55.7" y="80.9">15</text>
<text x="127.6" y="78.5">12</text>
<text x="128.7" y="80.9">9</text>
<text x="134.2" y="79.6">R1OUT</text>
<text x="134.2" y="82">R2OUT</text>
<text x="144.4" y="79.6">R1IN</text>
<text x="144.4" y="82">R2IN</text>
<text x="153.2" y="78.5">13</text>
<text x="153.2" y="80.9">8</text>
<text x="231" y="78.5">1</text>
<text x="231" y="80.9">2</text>
<text x="231" y="83.3">3</text>
<text x="259.5" y="78.5">1</text>
<text x="259.5" y="80.9">2</text>
<text x="259.5" y="83.3">3</text>
<text x="231" y="85.7">4</text>
<text x="231" y="88.1">5</text>
<text x="259.5" y="85.7">4</text>
<text x="259.5" y="88.1">5</text>
<text x="175.8" y="92.8">1</text>
<text x="175.8" y="95.2">3</text>
<text x="187" y="92.8">2</text>
<text x="187" y="95.2">4</text>
<text x="231" y="90.4">6</text>
<text x="231" y="92.8">7</text>
<text x="231" y="95.2">8</text>
<text x="259.5" y="90.4">6</text>
<text x="259.5" y="92.8">7</text>
<text x="259.5" y="95.2">8</text>
<text x="229.9" y="99.9">10</text>
<text x="231" y="97.6">9</text>
<text x="258.4" y="99.9">10</text>
<text x="259.5" y="97.6">9</text>
<text x="229.9" y="104.7">12</text>
<text x="229.9" y="107.1">13</text>
<text x="230" y="102.3">11</text>
<text x="258.4" y="104.7">12</text>
<text x="258.4" y="107.1">13</text>
<text x="258.6" y="102.3">11</text>
<text x="175.8" y="109.5">1</text>
<text x="175.8" y="111.8">3</text>
<text x="187" y="109.5">2</text>
<text x="187" y="111.8">4</text>
<text x="229.9" y="111.8">15</text>
<text x="229.9" y="109.5">14</text>
<text x="258.4" y="111.8">15</text>
<text x="258.4" y="109.5">14</text>
<text x="181.6" y="123.7" transform="rotate(-90 181.6 123.7)">2</text>
<text x="184" y="123.7" transform="rotate(-90 184 123.7)">1</text>
<text x="35.9" y="154.6">3</text>
<text x="41.4" y="155.7">D1</text>
<text x="48.7" y="155.7">Q1</text>
<text x="55.7" y="154.6">2</text>
<text x="147.2" y="154.6">2</text>
<text x="158.5" y="154.6">1</text>
<text x="35.9" y="157">4</text>
<text x="35.9" y="159.4">7</text>
<text x="35.9" y="161.8">8</text>
<text x="41.4" y="158.1">D2</text>
<text x="41.4" y="160.4">D3</text>
<text x="48.7" y="158.1">Q2</text>
<text x="48.7" y="160.4">Q3</text>
<text x="55.7" y="157">5</text>
<text x="55.7" y="159.4">6</text>
<text x="55.7" y="161.8">9</text>
<text x="147.2" y="157">3</text>
<text x="147.2" y="159.4">4</text>
<text x="147.2" y="161.8">5</text>
<text x="34.8" y="164.2">13</text>
<text x="34.8" y="166.5">14</text>
<text x="41.4" y="162.8">D4</text>
<text x="41.4" y="165.2">D5</text>
<text x="41.4" y="167.6">D6</text>
<text x="48.7" y="162.9">Q4</text>
<text x="48.7" y="165.2">Q5</text>
<text x="48.7" y="167.6">Q6</text>
<text x="55.7" y="164.2">12</text>
<text x="55.7" y="166.5">15</text>
<text x="147.2" y="164.2">6</text>
<text x="147.2" y="166.5">7</text>
<text x="198.3" y="167" transform="rotate(-90 198.3 167)">20</text>
<text x="212.6" y="167" transform="rotate(-90 212.6 167)">16</text>
<text x="34.8" y="168.9">17</text>
<text x="34.8" y="171.3">18</text>
<text x="41.4" y="170">D7</text>
<text x="41.4" y="172.3">D8</text>
<text x="48.7" y="170">Q7</text>
<text x="48.7" y="172.3">Q8</text>
<text x="55.7" y="168.9">16</text>
<text x="55.7" y="171.3">19</text>
<text x="147.2" y="168.9">8</text>
<text x="147.2" y="171.3">9</text>
<text x="35" y="176.1">11</text>
<text x="35.9" y="178.4">1</text>
<text x="41.4" y="179.5">CLR</text>
<text x="41.4" y="177.1">CLK</text>
<text x="198.3" y="178.4" transform="rotate(-90 198.3 178.4)">10</text>
<text x="212.6" y="177.3" transform="rotate(-90 212.6 177.3)">8</text>
</g>
<g font-size="1.7" fill="#808080">
<text x="200.4" y="169.2" transform="rotate(-90 200.4 169.2)">VCC</text>
<text x="214.7" y="169.2" transform="rotate(-90 214.7 169.2)">VCC</text>
<text x="200.4" y="177.1" transform="rotate(-90 200.4 177.1)">GND</text>
<text x="214.7" y="177.1" transform="rotate(-90 214.7 177.1)">GND</text>
</g>
<g font-size="1.3" fill="#c90d0c">
<text x="67.1" y="47.5">ON</text>
<text x="67.6" y="54.1">1</text>
<text x="69.8" y="54.1">2</text>
<text x="72.2" y="54.1">3</text>
<text x="74.5" y="54.1">4</text>
</g>
<g font-size="1.3" fill="#808080">
<text x="112" y="55.1" transform="rotate(-90 112 55.1)">VCC</text>
<text x="112" y="62.2" transform="rotate(-90 112 62.2)">GND</text>
</g>
</svg>
